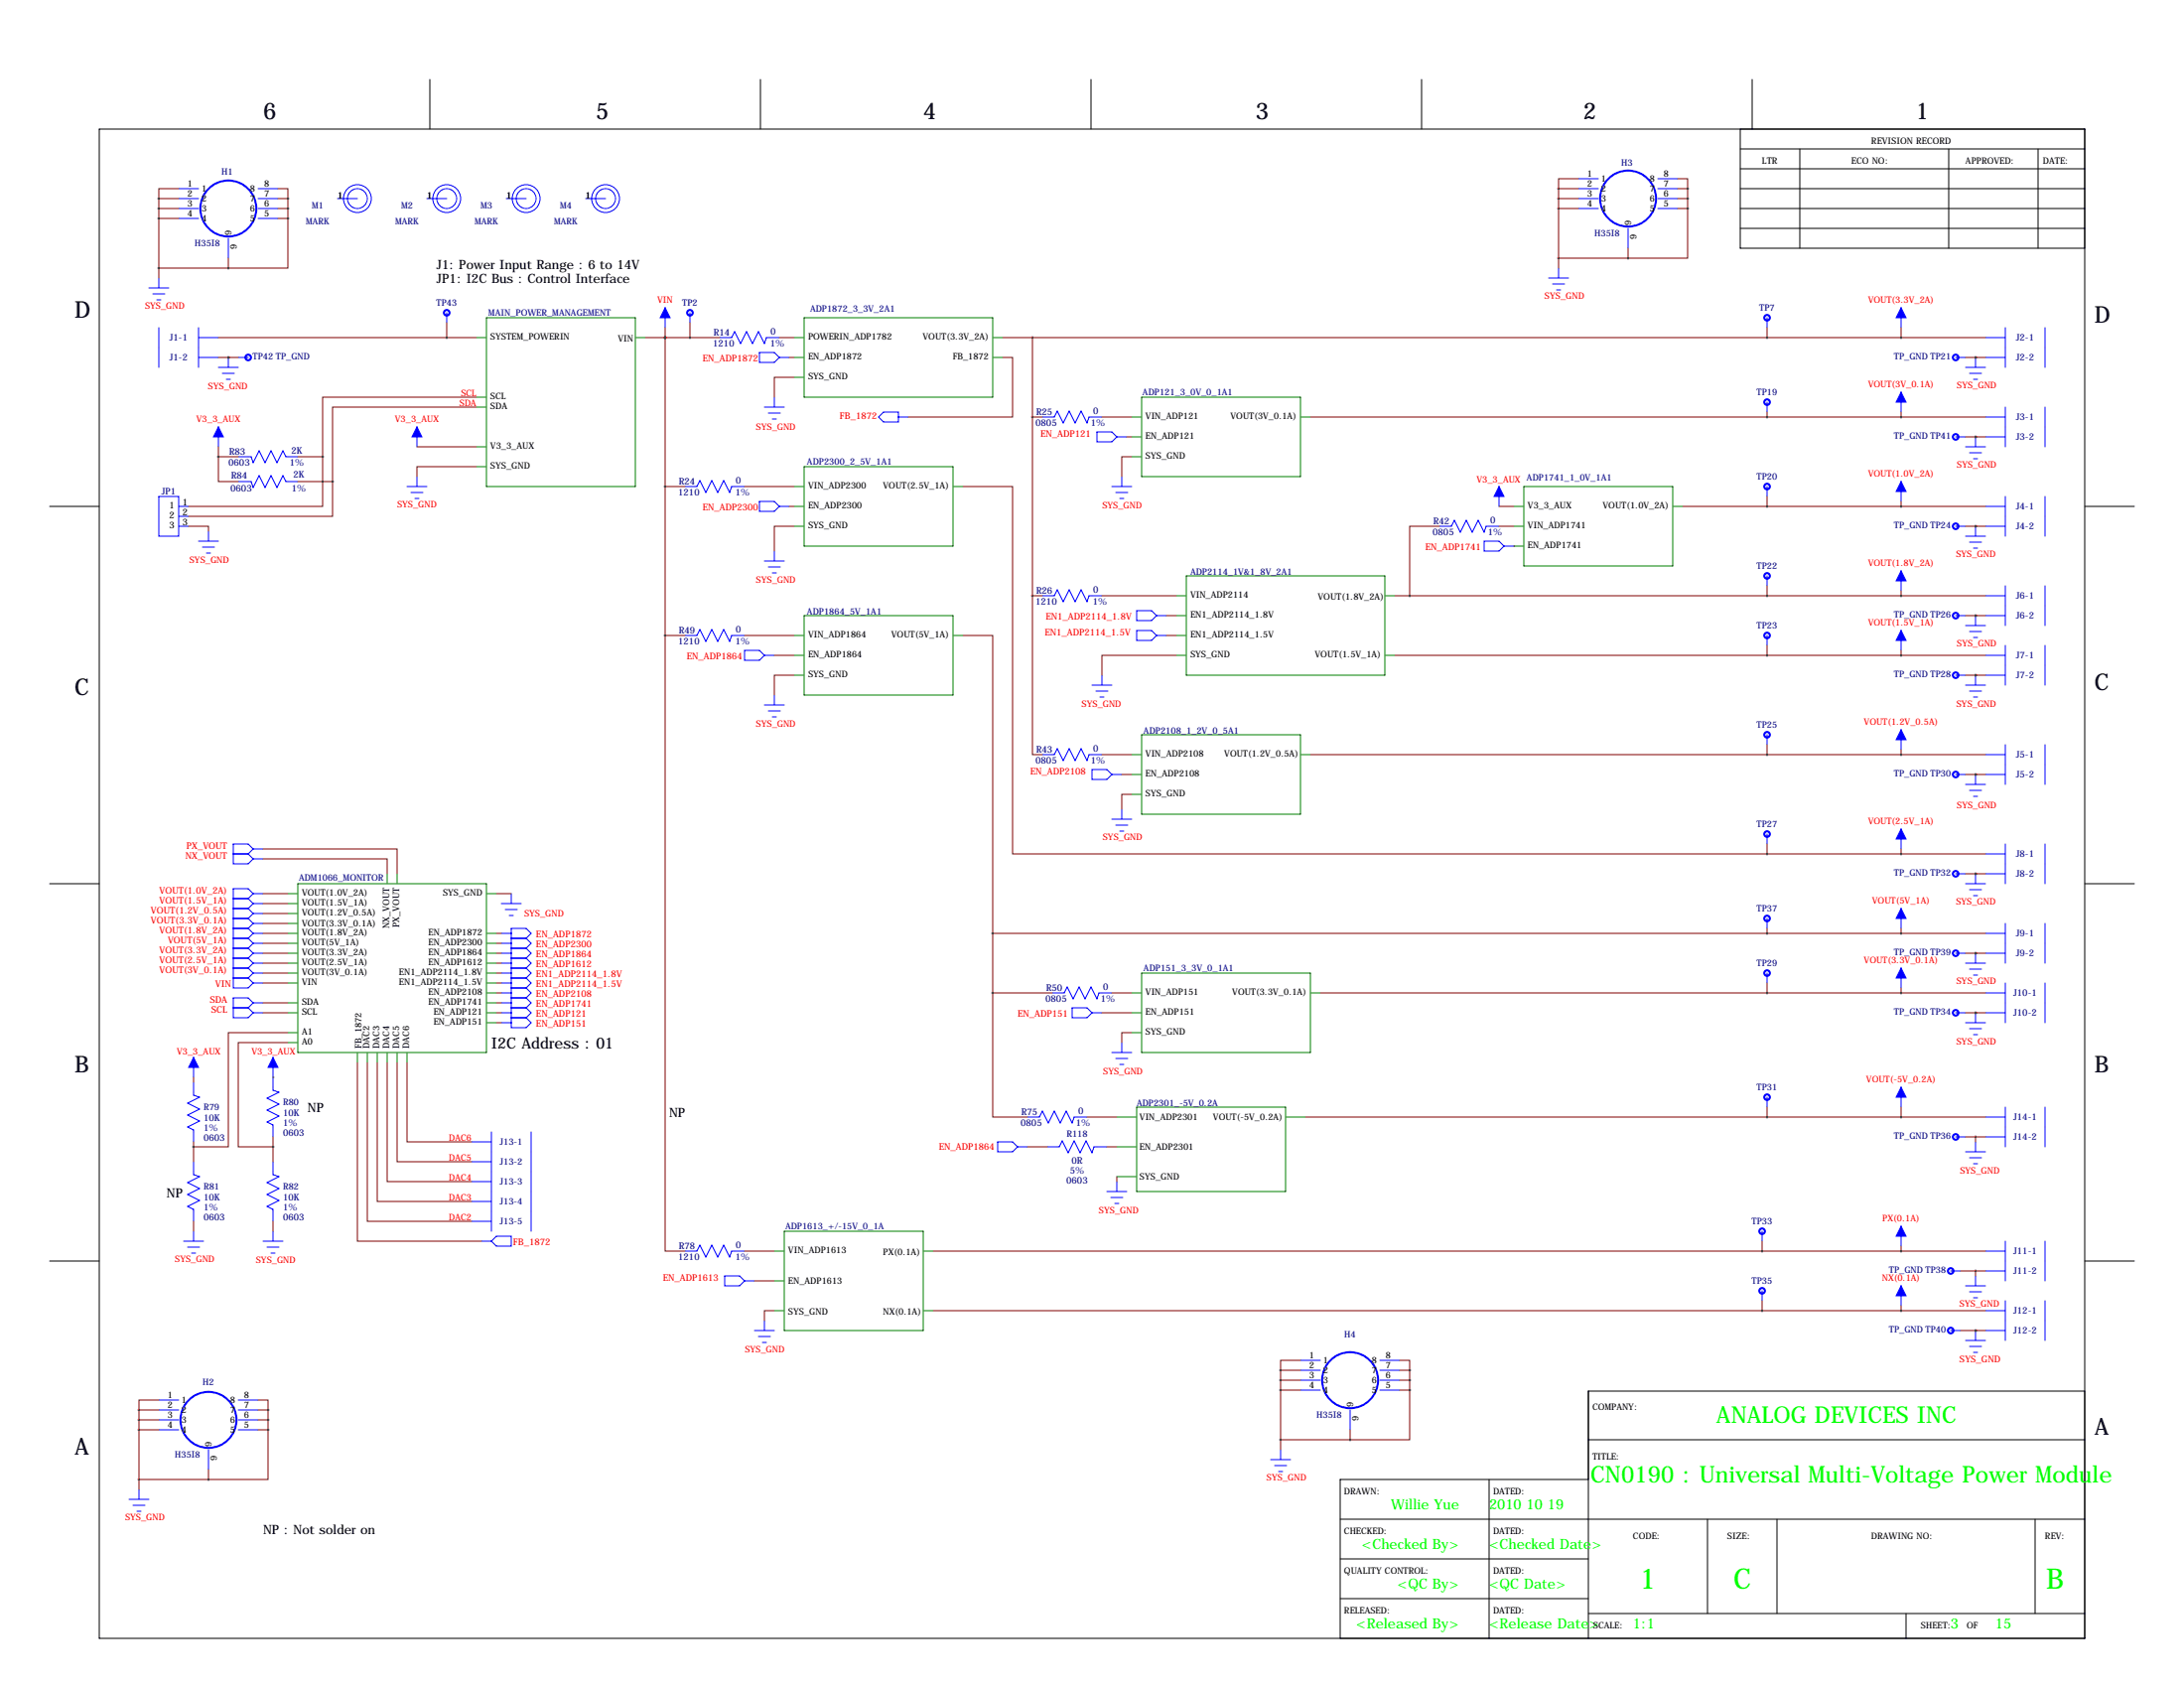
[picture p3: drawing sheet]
<svg xmlns="http://www.w3.org/2000/svg" width="559mm" height="432mm" viewBox="0 0 559 432" stroke-linecap="round" stroke-linejoin="round" font-family="sans-serif">
<g fill="none" stroke="#000" stroke-width=".25">
<path d="M25.4 33h508v386.1h-508zM110 20.3v12.7M194.6 20.3v12.7M279.1 20.3v12.7M363.7 20.3v12.7M445.3 38.1h88.1M445.3 33v30.5h88.1M448.3 20.3v12.7M460.5 38.1v25.4M498.6 38.1v25.4M521.5 38.1v25.4M445.3 48.3h88.1"/>
<path d="M445.3 43.2h88.1M445.3 53.3h88.1M445.3 58.4h88.1M12.7 129.5h12.7M533.4 129.5h12.7M12.7 226.1h12.7M533.4 226.1h12.7M12.7 322.6h12.7M533.4 322.6h12.7M533.4 355.9h-127v63.2M381 378.5v40.6M406.4 368.3h127"/>
<path d="M406.4 378.5h-63.5v40.6M342.9 388.6h190.5M342.9 398.8h63.5M436.9 388.6v24.1M454.7 388.6v24.1M520.7 388.6v24.1M342.9 408.9h63.5M406.4 412.7h127M487.7 412.7v6.4"/>
</g>
<g fill="none" stroke="#008000" stroke-width=".25">
<path d="M121.9 86.4h2.6M124.5 81.3h38.1v43.2h-38.1zM162.6 86.4h2.5M203.2 86.4h2.5M203.2 96.5h2.5M203.2 91.4h2.5M205.7 81.3h48.3v20.3h-48.3zM254 86.4h2.5M254 91.4h2.5M121.9 119.4h2.6M121.9 101.6h2.6M121.9 104.1h2.6"/>
<path d="M121.9 114.3h2.6M205.7 119.4h38.1v20.3h-38.1zM289.6 106.7h2.5M289.6 111.8h2.5M289.6 116.8h2.5M292.1 101.6h40.6v20.3h-40.6zM332.7 106.7h2.6M203.2 124.5h2.5M203.2 134.6h2.5M203.2 129.5h2.5M243.8 124.5h2.6M387.3 134.6h2.6"/>
<path d="M387.3 139.7h2.6M387.3 129.5h2.6M389.9 124.5h38.1v20.3h-38.1zM428 129.5h2.5M205.7 157.5h38.1v20.3h-38.1zM301 152.4h2.5M301 157.5h2.5M303.5 147.3h50.8v25.4h-50.8zM354.3 152.4h2.6M203.2 172.7h2.5M203.2 162.6h2.5M203.2 167.6h2.5"/>
<path d="M243.8 162.6h2.6M301 162.6h2.5M301 167.6h2.5M354.3 167.6h2.6M289.6 193h2.5M289.6 198.1h2.5M292.1 188h40.6v20.3h-40.6zM332.7 193h2.6M289.6 203.2h2.5M73.7 228.6h2.5M73.7 231.1h2.5M73.7 233.7h2.5"/>
<path d="M73.7 238.8h2.5M73.7 236.2h2.5M76.2 226.1h48.3v43.1h-48.3zM99.1 223.5v2.6M101.6 223.5v2.6M124.5 228.6h2.5M124.5 238.8h2.5M73.7 248.9h2.5M73.7 259.1h2.5M73.7 241.3h2.5M73.7 243.8h2.5M73.7 246.4h2.5"/>
<path d="M73.7 251.5h2.5M73.7 256.5h2.5M124.5 248.9h2.5M124.5 254h2.5M124.5 259.1h2.5M124.5 241.3h2.5M124.5 243.8h2.5M124.5 246.4h2.5M124.5 251.5h2.5M124.5 256.5h2.5M289.6 254h2.5M289.6 259.1h2.5"/>
<path d="M292.1 248.9h43.2v20.3h-43.2zM335.3 254h2.5M73.7 264.2h2.5M73.7 266.7h2.5M91.4 269.2v2.6M94 269.2v2.6M96.5 269.2v2.6M99.1 269.2v2.6M101.6 269.2v2.6M104.1 269.2v2.6M124.5 261.6h2.5M289.6 264.2h2.5"/>
<path d="M285.8 285.8h5M285.8 293.4h5M290.8 283.2h38.1v21.6h-38.1zM328.9 285.8h5.1M200.7 315h35.5v25.4h-35.5zM285.8 301h5M198.1 320h2.6M198.1 327.7h2.6M198.1 335.3h2.6M236.2 320h2.6M236.2 335.3h2.6"/>
</g>
<g fill="none" stroke="#00f" stroke-width=".25">
<path d="M45.7 48.3h5.1M45.7 50.8h5.1M45.7 53.3h5.1M45.7 55.9h5.1M66 48.3h5.1M66 50.8h5.1M66 53.3h5.1M66 55.9h5.1M86.4 50.8h5M109.2 50.8h5.1M129.5 50.8h5.1M149.9 50.8h5"/>
<path d="M403.9 48.3h5M403.9 50.8h5M403.9 53.3h5M403.9 45.7h5M416.6 58.4v5.1M424.2 48.3h5.1M424.2 50.8h5.1M424.2 53.3h5.1M424.2 45.7h5.1M38.1 73.7h5.1M39.1 75.2h3.1M40.1 76.7h1"/>
<path d="M40.6 71.1v2.6M58.4 61v5M170.2 78.7v5.1M396.2 71.1h5.1M397.3 72.6h3M398.3 74.2h1M398.8 68.6v2.5M486.4 78.7v5.1M40.6 83.8v10.2M50.8 83.8v10.2M50.8 86.4h5.1M50.8 91.4h5.1"/>
<path d="M55.9 94h5.1M56.9 95.5h3M57.9 97h1M58.4 91.4v2.6M61 91.4h2.5M114.3 80v2.6M176.5 80v2.6M184.1 86.4h3.1l.8-1.6 1.5 3.1 1.5-3.1 1.5 3.1 1.6-3.1 1.5 3.1 .5-1.5h3.3M194.3 90.2h3.8l1.3 1.2-1.3 1.3h-3.8zM199.4 91.4h2.5M452.1 81.3v2.5M500.4 91.4h2.5"/>
<path d="M502.9 94h5.1M503.9 95.5h3.1M505 97h1M505.5 91.4v2.6M508 86.4h5.1M508 91.4h5.1M513.1 83.8v10.2M523.2 83.8v10.2M55.9 109.2v5.1M61 116.8h3.3l.5 1.6 1.5-3.1 1.5 3.1 1.5-3.1 1.6 3.1 1.5-3.1 .8 1.5h3M106.7 109.2v5.1M195.6 104.1h5.1"/>
<path d="M196.6 105.7h3M197.6 107.2h1M198.1 101.6v2.5M226.1 105.4h3.8v2.5h-3.8l-1.3-1.2zM229.9 106.7h2.5M266.7 106.7h3l.8-1.5 1.5 3 1.6-3 1.5 3 1.5-3 1.5 3 .5-1.5h3.3M280.7 110.5h3.8l1.3 1.3-1.3 1.2h-3.8zM285.8 111.8h2.5M452.1 102.9v2.5M486.4 100.3v5.1M500.4 111.8h2.5M502.9 114.3h5.1"/>
<path d="M503.9 115.8h3.1M505 117.3h1M505.5 111.8v2.5M508 106.7h5.1M508 111.8h5.1M513.1 104.1v10.2M523.2 104.1v10.2M40.6 127h5.1v10.2h-5.1zM45.7 129.5h2.6M45.7 132.1h2.6M45.7 134.6h2.6M50.8 138.4h5.1"/>
<path d="M51.8 140h3.1M53.3 135.9v2.5M61 123.2h3.3l.5 1.5 1.5-3 1.5 3 1.5-3 1.6 3 1.5-3 .8 1.5h3M104.1 124.5h5.1M105.2 126h3M106.2 127.5h1M106.7 121.9v2.6M175.3 124.5h3l.8-1.6 1.5 3.1 1.5-3.1 1.5 3.1 1.6-3.1 1.5 3.1 .5-1.5h3.3M194.3 128.3h3.8l1.3 1.2-1.3 1.3h-3.8zM199.4 129.5h2.5M284.5 124.5h5.1M285.5 126h3"/>
<path d="M286.5 127.5h1M287 121.9v2.6M368.3 134.6h3l.8-1.5 1.5 3 1.6-3 1.5 3 1.5-3 1.5 3 .5-1.5h3.3M379.7 138.4h3.8l1.3 1.3-1.3 1.3h-3.8zM383.5 124.5v5M384.8 139.7h2.5M452.1 124.5v2.5M486.4 123.2v5.1M500.4 134.6h2.5M502.9 137.2h5.1M503.9 138.7h3.1M505.5 134.6v2.6"/>
<path d="M508 129.5h5.1M508 134.6h5.1M513.1 127v10.2M523.2 127v10.2M52.8 141.5h1M195.6 143.5h5.1M196.6 145h3M197.6 146.6h1M198.1 141v2.5M266.7 152.4h3l.8-1.5 1.5 3 1.6-3 1.5 3 1.5-3 1.5 3 .5-1.5h3.3M290.8 156.2h3.8l1.3 1.3-1.3 1.3h-3.8zM295.9 157.5h2.5"/>
<path d="M452.1 147.3v2.6M486.4 146v5.1M500.4 157.5h2.5M505 140.2h1M505.5 157.5v2.5M508 157.5h5.1M508 152.4h5.1M513.1 149.9v10.1M523.2 149.9v10.1M175.3 162.6h3l.8-1.6 1.5 3.1 1.5-3.1 1.5 3.1 1.6-3.1 1.5 3.1 .5-1.5h3.3M190.5 166.4h3.8l1.3 1.2-1.3 1.3h-3.8zM195.6 167.6h2.5"/>
<path d="M198.1 177.8v2.5M279.4 175.3h5.1M280.4 176.8h3.1M281.4 178.3h1M281.9 172.7v2.6M290.8 161.3h3.8l1.3 1.3-1.3 1.2h-3.8zM295.9 162.6h2.5M452.1 162.6v2.5M486.4 161.3v5.1M500.4 172.7h2.5M502.9 175.3h5.1M502.9 160h5.1"/>
<path d="M503.9 176.8h3.1M503.9 161.5h3.1M505 178.3h1M505 163.1h1M505.5 172.7v2.6M508 172.7h5.1M508 167.6h5.1M513.1 165.1v10.2M523.2 165.1v10.2M195.6 180.3h5.1M196.6 181.9h3M197.6 183.4h1"/>
<path d="M266.7 193h3l.8-1.5 1.5 3.1 1.6-3.1 1.5 3.1 1.5-3.1 1.5 3.1 .5-1.6h3.3M279.4 196.8h3.8l1.3 1.3-1.3 1.3h-3.8zM284.5 198.1h2.5M452.1 188v2.5M486.4 186.7v5.1M500.4 198.1h2.5M505.5 198.1v2.6M508 198.1h5.1M508 193h5.1M513.1 190.5v10.2M523.2 190.5v10.2M59.7 218.4h3.8"/>
<path d="M63.5 218.4l1.3 1.3M64.8 217.2h2.5M64.8 217.2l-1.3 1.2M64.8 217.2l-1.3-1.3h-3.8v5.1h3.8l1.3-1.3M64.8 219.7h2.5M284.5 209.5h5.1M285.5 211.1h3M286.5 212.6h1M287 207v2.5M452.1 213.4v2.5M486.4 212.1v5.1M502.9 200.7h5.1"/>
<path d="M503.9 202.2h3.1M505 203.7h1M508 218.4h5.1M513.1 215.9v10.2M523.2 215.9v10.2M59.7 237.5h3.8M59.7 229.9h3.8M59.7 232.4h3.8M59.7 234.9h3.8M63.5 229.9l1.3 1.2M63.5 232.4l1.3 1.3M63.5 234.9l1.3 1.3"/>
<path d="M63.5 237.5l1.3 1.3M64.8 238.8h2.5M64.8 231.1h2.5M64.8 228.6l-1.3-1.3h-3.8v25.4h3.8l1.3-1.2M64.8 228.6h2.5M64.8 228.6l-1.3 1.3M64.8 231.1l-1.3 1.3M64.8 233.7h2.5M64.8 233.7l-1.3 1.2M64.8 236.2h2.5M64.8 236.2l-1.3 1.3M64.8 238.8l-1.3 1.2"/>
<path d="M128.3 238.8h2.5M128.3 231.1h5M129.3 232.7h3M130.3 234.2h1M130.8 228.6v2.5M452.1 234.9v2.6M486.4 232.4v5.1M500.4 223.5h2.5M502.9 226.1h5.1M503.9 227.6h3.1M505 229.1h1M505.5 223.5v2.6"/>
<path d="M508 223.5h5.1M508 238.8h5.1M513.1 236.2v10.2M523.2 236.2v10.2M59.7 240h3.8M59.7 242.6h3.8M59.7 245.1h3.8M59.7 247.6h3.8M59.7 250.2h3.8M59.7 257.8h3.8M63.5 240l1.3 1.3M63.5 242.6l1.3 1.2"/>
<path d="M63.5 245.1l1.3 1.3M63.5 247.6l1.3 1.3M63.5 250.2l1.3 1.3M63.5 257.8l1.3 1.3M64.8 259.1h2.5M64.8 243.8h2.5M64.8 246.4h2.5M64.8 241.3h2.5M64.8 248.9h2.5M64.8 251.5h2.5M64.8 256.5l-1.3-1.2h-3.8v5h3.8l1.3-1.2M64.8 256.5h2.5"/>
<path d="M64.8 241.3l-1.3 1.3M64.8 243.8l-1.3 1.3M64.8 246.4l-1.3 1.2M64.8 248.9l-1.3 1.3M64.8 256.5l-1.3 1.3M128.3 259.1h2.5M128.3 243.8h2.5M128.3 254h2.5M128.3 246.4h2.5M128.3 241.3h2.5M128.3 248.9h2.5M128.3 251.5h2.5"/>
<path d="M128.3 256.5h2.5M130.8 240h3.8M130.8 242.6h3.8M130.8 245.1h3.8M130.8 247.6h3.8M130.8 250.2h3.8M130.8 252.7h3.8M130.8 255.3h3.8M130.8 257.8h3.8M134.6 240l1.3-1.2-1.3-1.3h-3.8v25.4h3.8l1.3-1.3-1.3-1.3M134.6 240l1.3 1.3-1.3 1.3M134.6 242.6l1.3 1.2-1.3 1.3"/>
<path d="M134.6 245.1l1.3 1.3-1.3 1.2M134.6 247.6l1.3 1.3-1.3 1.3M134.6 250.2l1.3 1.3-1.3 1.2M134.6 252.7l1.3 1.3-1.3 1.3M134.6 255.3l1.3 1.2-1.3 1.3M134.6 257.8l1.3 1.3-1.3 1.2M269.2 254h3.1l.7-1.5 1.6 3 1.5-3 1.5 3 1.5-3 1.6 3 .5-1.5h3.3M274.3 257.8h3.8l1.3 1.3-1.3 1.2h-3.8zM279.4 259.1h2.5M452.1 248.9v2.6M486.4 247.6v5.1M500.4 259.1h2.5"/>
<path d="M500.4 243.8h2.5M502.9 246.4h5.1M503.9 247.9h3.1M505 249.4h1M505.5 243.8v2.6M505.5 259.1v2.5M508 259.1h5.1M508 243.8h5.1M508 254h5.1M513.1 251.5v10.1M523.2 251.5v10.1M49.5 270.5v5.1"/>
<path d="M49.5 276.9v3.3l1.6 .5-3.1 1.5 3.1 1.5-3.1 1.5 3.1 1.6-3.1 1.5 1.5 .8v3M69.8 270.5v8.4l1.6 .5-3.1 1.5 3.1 1.5-3.1 1.6 3.1 1.5-3.1 1.5 1.5 .8v3M128.3 261.6h2.5M130.8 260.3h3.8M284.5 269.2h5.1M285.5 270.8h3M286.5 272.3h1M287 266.7v2.5M486.4 278.1v5.1M502.9 261.6h5.1M503.9 263.1h3.1M505 264.7h1"/>
<path d="M49.5 297.2v3.3l1.6 .5-3.1 1.5 3.1 1.5-3.1 1.6 3.1 1.5-3.1 1.5 1.5 .8v3M69.8 297.2v3.3l1.6 .5-3.1 1.5 3.1 1.5-3.1 1.6 3.1 1.5-3.1 1.5 1.5 .8v3M120.6 292.1h5.1M120.6 297.2h5.1M125.7 289.6v25.4M135.9 289.6v25.4M255.3 292.1h3.8l1.2 1.3-1.2 1.2h-3.8zM260.3 293.4h2.6M262.9 285.8h3l.8-1.6 1.5 3.1 1.5-3.1 1.6 3.1 1.5-3.1 1.5 3.1 .5-1.5h3.3M268 293.4h3l.8-1.6 1.5 3.1 1.5-3.1 1.6 3.1 1.5-3.1 1.5 3.1 .5-1.5h3.3M452.1 280.7v2.5M500.4 290.8h2.5"/>
<path d="M502.9 294.6h5.1M503.9 296.2h3.1M505 297.7h1M505.5 292.1v2.5M508 290.8h5.1M508 285.8h5.1M513.1 283.2v10.2M523.2 283.2v10.2M47 317.5h5.1M48 319h3.1M49.5 315v2.5M67.3 317.5h5.1"/>
<path d="M68.3 319h3.1M69.8 315v2.5M120.6 302.3h5.1M120.6 307.3h5.1M120.6 312.4h5.1M123.2 317.5h2.5M125.7 317.5l1.3-1.3h3.8v2.6h-3.8zM283.2 304.8h5.1M284.2 306.3h3.1M285.2 307.8h1.1M285.8 302.3v2.5M450.8 315v2.5"/>
<path d="M486.4 313.7v5.1M513.1 317.5v10.2M523.2 317.5v10.2M49 320.5h1M69.3 320.5h1.1M175.3 320h3l.8-1.5 1.5 3.1 1.5-3.1 1.5 3.1 1.6-3.1 1.5 3.1 .5-1.6h3.3M185.4 326.4h3.8l1.3 1.3-1.3 1.2h-3.8zM190.5 327.7h2.5M195.6 337.8v2.6M450.8 330.2v2.5M486.4 328.9v5.1M499.1 325.1h2.5"/>
<path d="M502.9 328.9h5.1M503.9 330.5h3.1M505 332h1M505.5 326.4v2.5M508 325.1h5.1M508 320h5.1M508 335.3h5.1M513.1 332.7v10.2M523.2 332.7v10.2M40.6 358.1h5.1M61 358.1h5M193 340.4h5.1"/>
<path d="M194.1 341.9h3M195.1 343.4h1M332.7 348h5.1M332.7 350.5h5.1M332.7 353.1h5.1M332.7 355.6h5.1M353.1 348h5M353.1 350.5h5M353.1 353.1h5M353.1 355.6h5M499.1 340.4h2.5M502.9 342.9h5.1"/>
<path d="M503.9 344.4h3.1M505 345.9h1M505.5 340.4v2.5M508 340.4h5.1M40.6 360.7h5.1M40.6 363.2h5.1M40.6 365.8h5.1M53.3 370.8v5.1M61 360.7h5M61 363.2h5M61 365.8h5M325.1 373.4h5.1"/>
<path d="M326.1 374.9h3.1M327.2 376.4h1M327.7 370.8v2.6M345.4 360.7v5.1M33 383.5h5.1M34 385.1h3.1M35.1 386.6h1M35.6 381v2.5"/>
<circle cx="91.4" cy="50.8" r="3.6"/>
<circle cx="91.4" cy="50.8" r="2.54"/>
<circle cx="114.3" cy="50.8" r="3.6"/>
<circle cx="114.3" cy="50.8" r="2.54"/>
<circle cx="134.6" cy="50.8" r="3.6"/>
<circle cx="134.6" cy="50.8" r="2.54"/>
<circle cx="154.9" cy="50.8" r="3.6"/>
<circle cx="154.9" cy="50.8" r="2.54"/>
</g>
<g fill="none" stroke="#00f" stroke-width=".51">
<circle cx="58.4" cy="53.3" r="7.2"/>
<circle cx="416.6" cy="50.8" r="7.2"/>
<circle cx="63.5" cy="91.4" r=".71"/>
<circle cx="114.3" cy="80" r=".71"/>
<circle cx="176.5" cy="80" r=".71"/>
<circle cx="452.1" cy="81.3" r=".71"/>
<circle cx="500.4" cy="91.4" r=".71"/>
<circle cx="452.1" cy="102.9" r=".71"/>
<circle cx="500.4" cy="111.8" r=".71"/>
<circle cx="452.1" cy="124.5" r=".71"/>
<circle cx="500.4" cy="134.6" r=".71"/>
<circle cx="452.1" cy="147.3" r=".71"/>
<circle cx="500.4" cy="157.5" r=".71"/>
<circle cx="452.1" cy="162.6" r=".71"/>
<circle cx="500.4" cy="172.7" r=".71"/>
<circle cx="452.1" cy="188" r=".71"/>
<circle cx="500.4" cy="198.1" r=".71"/>
<circle cx="452.1" cy="213.4" r=".71"/>
<circle cx="452.1" cy="234.9" r=".71"/>
<circle cx="500.4" cy="223.5" r=".71"/>
<circle cx="452.1" cy="248.9" r=".71"/>
<circle cx="500.4" cy="259.1" r=".71"/>
<circle cx="500.4" cy="243.8" r=".71"/>
<circle cx="452.1" cy="280.7" r=".71"/>
<circle cx="500.4" cy="290.8" r=".71"/>
<circle cx="450.8" cy="315" r=".71"/>
<circle cx="450.8" cy="330.2" r=".71"/>
<circle cx="499.1" cy="325.1" r=".71"/>
<circle cx="345.4" cy="353.1" r="7.2"/>
<circle cx="499.1" cy="340.4" r=".71"/>
<circle cx="53.3" cy="363.2" r="7.2"/>
</g>
<g fill="#00f" stroke="#00f" stroke-width=".25">
<path d="M106.7 109.2l1.2 2.6h-2.5z"/>
<path d="M383.5 124.5l1.3 2.5h-2.5z"/>
<path d="M49.5 270.5l1.3 2.5h-2.5z"/>
<path d="M69.8 270.5l1.3 2.5h-2.5z"/>
<path d="M55.9 109.2l1.2 2.6h-2.5z"/>
<path d="M486.4 78.7l1.3 2.6h-2.6z"/>
<path d="M486.4 100.3l1.3 2.6h-2.6z"/>
<path d="M486.4 123.2l1.3 2.5h-2.6z"/>
<path d="M486.4 146l1.3 2.6h-2.6z"/>
<path d="M486.4 161.3l1.3 2.5h-2.6z"/>
<path d="M486.4 186.7l1.3 2.5h-2.6z"/>
<path d="M486.4 212.1l1.3 2.5h-2.6z"/>
<path d="M486.4 232.4l1.3 2.5h-2.6z"/>
<path d="M486.4 247.6l1.3 2.6h-2.6z"/>
<path d="M486.4 313.7l1.3 2.5h-2.6z"/>
<path d="M486.4 328.9l1.3 2.6h-2.6z"/>
<path d="M486.4 278.1l1.3 2.6h-2.6z"/>
<path d="M170.2 78.7l1.2 2.6h-2.5z"/>
</g>
<g fill="none" stroke="#800000" stroke-width=".25">
<path d="M40.6 50.8v20.3M40.6 53.3h5.1M40.6 55.9h5.1M40.6 50.8h5.1M45.7 48.3h-5.1v2.5M71.1 48.3h2.6v2.5M71.1 53.3h2.6M71.1 55.9h2.6M71.1 50.8h2.6M73.7 55.9v12.7h-15.3M73.7 50.8v5.1M398.8 53.3h5.1"/>
<path d="M398.8 48.3v20.3M398.8 50.8h5.1M398.8 48.3h5.1M403.9 45.7h-5.1v2.6M429.3 45.7h2.5v2.6M429.3 53.3h2.5M429.3 50.8h2.5M429.3 48.3h2.5M431.8 53.3v12.7h-15.2M431.8 48.3v5M40.6 68.6h17.8M58.4 66v2.6"/>
<path d="M398.8 66h17.8M416.6 63.5v2.5M55.9 86.4h66M55.9 91.4h5.1M58.4 91.4h.1M114.3 82.6v3.8M165.1 86.4h19M170.2 86.4h.1M170.2 83.8v78.8M176.5 82.6v3.8M199.4 86.4h3.8M201.9 91.4h1.3"/>
<path d="M203.2 96.5h-5.1v5.1M256.5 91.4h2.6v15.3h-26.7M256.5 86.4h251.5M264.2 86.4v66M452.1 83.8v2.6M486.4 83.8v2.6M502.9 91.4h5.1M505.5 91.4h.1M55.9 116.8v6.4h5.1M55.9 116.8h5.1M55.9 114.3v2.5M76.2 116.8h6.3"/>
<path d="M82.5 116.8v12.7h-34.2M106.7 114.3h15.2M121.9 119.4h-15.2v2.5M121.9 104.1h-36.8v19.1M121.9 101.6h-39.4v15.2M264.2 106.7h2.5M281.9 106.7h7.7M288.3 111.8h1.3M289.6 116.8h-2.6v5.1M335.3 106.7h172.7M452.1 105.4v1.3M486.4 105.4v1.3"/>
<path d="M502.9 111.8h5.1M505.5 111.8h.1M48.3 134.6h5v1.3M76.2 123.2h8.9M85.1 123.2v8.9h-36.8M170.2 124.5h5.1M190.5 124.5h12.7M201.9 129.5h1.3M203.2 134.6h-5.1v6.4M246.4 124.5h12.7v93.9h193M368.3 134.6h-7.6v17.8M383.5 129.5h3.8"/>
<path d="M383.5 134.6h3.8M387.3 139.7h.1M430.5 129.5h77.5M452.1 127v2.5M486.4 128.3v1.2M502.9 134.6h5.1M505.5 134.6h.1M264.2 152.4v40.6h2.5M264.2 152.4h2.5M281.9 152.4h19.1M298.4 157.5h2.6M356.9 152.4h151.1"/>
<path d="M452.1 149.9v2.5M486.4 151.1v1.3M502.9 157.5h5.1M505.5 157.5h.1M170.2 162.6v157.4h5.1M170.2 162.6h5.1M190.5 162.6h12.7M198.1 167.6h5.1M203.2 172.7h-5.1v5.1M246.4 162.6h7.6v76.2M298.4 162.6h2.6M301 167.6h-19.1v5.1"/>
<path d="M356.9 167.6h151.1M452.1 165.1v2.5M486.4 166.4v1.2M502.9 172.7h5.1M505.5 172.7h.1M281.9 193h7.7M287 198.1h2.6M335.3 193h172.7M452.1 190.5v2.5M486.4 191.8v1.2M502.9 198.1h5.1M505.5 198.1h.1"/>
<path d="M67.3 219.7h31.8v3.8M67.3 217.2h34.3v6.3M289.6 203.2h-2.6v3.8M452.1 218.4h55.9M452.1 215.9v2.5M486.4 217.2v1.2M67.3 238.8h6.4M67.3 228.6h6.4M67.3 236.2h6.4M67.3 233.7h6.4M67.3 231.1h6.4M127 238.8h1.3"/>
<path d="M127 228.6h3.8M254 238.8h254M254 238.8v15.2M452.1 237.5v1.3M486.4 237.5v1.3M502.9 223.5h5.1M505.5 223.5h.1M67.3 243.8h6.4M67.3 259.1h6.4M67.3 241.3h6.4M67.3 246.4h6.4M67.3 248.9h6.4"/>
<path d="M67.3 251.5h6.4M67.3 256.5h6.4M127 243.8h1.3M127 254h1.3M127 259.1h1.3M127 241.3h1.3M127 246.4h1.3M127 248.9h1.3M127 251.5h1.3M127 256.5h1.3M254 254v31.8h8.9M254 254h15.2"/>
<path d="M281.9 259.1h7.7M284.5 254h5.1M337.8 254h170.2M452.1 251.5v2.5M486.4 252.7v1.3M502.9 243.8h5.1M502.9 259.1h5.1M505.5 259.1h.1M505.5 243.8h.1M49.5 275.6v1.3M69.8 275.6h.1M73.7 264.2h-15.3v29.2h-8.9"/>
<path d="M73.7 266.7h-12.7v26.7h8.8M91.4 271.8v45.7h31.8M94 271.8v40.6h26.6M96.5 271.8v35.5h24.1M99.1 271.8v30.5h21.5M101.6 271.8v25.4h19M104.1 271.8v20.3h16.5M127 261.6h1.3M289.6 264.2h-2.6v2.5M49.5 292.1v5.1M69.8 290.8v6.4M262.9 293.4h5.1"/>
<path d="M278.1 285.8h7.7M283.2 293.4h2.6M334 285.8h174M452.1 283.2v2.6M486.4 283.2v2.6M502.9 290.8h5.1M505.5 290.8v1.3M49.5 312.4v2.6M69.8 312.4v2.6M285.8 301v1.3M450.8 317.5v2.5M486.4 318.8v1.2"/>
<path d="M190.5 320h7.6M193 327.7h5.1M198.1 335.3h-2.5v2.5M238.8 320h269.2M238.8 335.3h269.2M450.8 332.7v2.6M486.4 334v1.3M501.6 325.1h6.4M505.5 325.1v1.3M40.6 358.1h-5v2.6M66 358.1h2.6v2.6M327.7 350.5v20.3"/>
<path d="M327.7 355.6h5M327.7 353.1h5M327.7 350.5h5M332.7 348h-5v2.5M358.1 348h2.6v2.5M358.1 355.6h2.6M358.1 353.1h2.6M358.1 350.5h2.6M360.7 355.6v12.7h-15.3M360.7 350.5v5.1M501.6 340.4h6.4M505.5 340.4h.1"/>
<path d="M35.6 378.5h17.7M35.6 360.7v20.3M35.6 365.8h5M35.6 363.2h5M35.6 360.7h5M53.3 375.9v2.6M66 365.8h2.6M66 363.2h2.6M66 360.7h2.6M68.6 365.8v12.7h-15.3M68.6 360.7v5.1M327.7 368.3h17.7"/>
<path d="M345.4 365.8v2.5"/>
</g>
<path d="M264.1 86.4a.05 .05 0 0 0 .1 0 .05 .05 0 0 0-.1 0zM264.1 106.7a.05 .05 0 0 0 .1 0 .05 .05 0 0 0-.1 0zM264.1 152.4a.05 .05 0 0 0 .1 0 .05 .05 0 0 0-.1 0zM49.5 293.4a.05 .05 0 0 0 .1 0 .05 .05 0 0 0-.1 0zM69.8 293.4a.05 .05 0 0 0 .1 0 .05 .05 0 0 0-.1 0zM40.6 53.3a.05 .05 0 0 0 .1 0 .05 .05 0 0 0-.1 0zM40.6 55.9a.05 .05 0 0 0 .1 0 .05 .05 0 0 0-.1 0zM40.6 68.6a.05 .05 0 0 0 .1 0 .05 .05 0 0 0-.1 0zM416.5 66a.05 .05 0 0 0 .1 0 .05 .05 0 0 0-.1 0zM35.5 378.5a.05 .05 0 0 0 .1 0 .05 .05 0 0 0-.1 0zM53.3 378.5a.05 .05 0 0 0 .1 0 .05 .05 0 0 0-.1 0zM35.5 365.8a.05 .05 0 0 0 .1 0 .05 .05 0 0 0-.1 0zM35.5 363.2a.05 .05 0 0 0 .1 0 .05 .05 0 0 0-.1 0zM327.6 368.3a.05 .05 0 0 0 .1 0 .05 .05 0 0 0-.1 0zM345.4 368.3a.05 .05 0 0 0 .1 0 .05 .05 0 0 0-.1 0zM327.6 355.6a.05 .05 0 0 0 .1 0 .05 .05 0 0 0-.1 0zM327.6 353.1a.05 .05 0 0 0 .1 0 .05 .05 0 0 0-.1 0zM73.6 50.8a.05 .05 0 0 0 .1 0 .05 .05 0 0 0-.1 0zM73.6 53.3a.05 .05 0 0 0 .1 0 .05 .05 0 0 0-.1 0zM73.6 55.9a.05 .05 0 0 0 .1 0 .05 .05 0 0 0-.1 0zM40.6 50.8a.05 .05 0 0 0 .1 0 .05 .05 0 0 0-.1 0zM327.6 350.5a.05 .05 0 0 0 .1 0 .05 .05 0 0 0-.1 0zM35.5 360.7a.05 .05 0 0 0 .1 0 .05 .05 0 0 0-.1 0zM176.5 86.4a.05 .05 0 0 0 .1 0 .05 .05 0 0 0-.1 0zM505.4 290.8a.05 .05 0 0 0 .1 0 .05 .05 0 0 0-.1 0zM505.4 259.1a.05 .05 0 0 0 .1 0 .05 .05 0 0 0-.1 0zM505.4 223.5a.05 .05 0 0 0 .1 0 .05 .05 0 0 0-.1 0zM505.4 198.1a.05 .05 0 0 0 .1 0 .05 .05 0 0 0-.1 0zM505.4 172.7a.05 .05 0 0 0 .1 0 .05 .05 0 0 0-.1 0zM505.4 157.5a.05 .05 0 0 0 .1 0 .05 .05 0 0 0-.1 0zM505.4 134.6a.05 .05 0 0 0 .1 0 .05 .05 0 0 0-.1 0zM505.4 91.4a.05 .05 0 0 0 .1 0 .05 .05 0 0 0-.1 0zM505.4 111.8a.05 .05 0 0 0 .1 0 .05 .05 0 0 0-.1 0zM505.4 243.8a.05 .05 0 0 0 .1 0 .05 .05 0 0 0-.1 0zM450.8 320a.05 .05 0 0 0 .1 0 .05 .05 0 0 0-.1 0zM450.8 335.3a.05 .05 0 0 0 .1 0 .05 .05 0 0 0-.1 0zM505.4 325.1a.05 .05 0 0 0 .1 0 .05 .05 0 0 0-.1 0zM505.4 340.4a.05 .05 0 0 0 .1 0 .05 .05 0 0 0-.1 0zM82.5 116.8a.05 .05 0 0 0 .1 0 .05 .05 0 0 0-.1 0z" fill="#800000" stroke="#800000" stroke-width=".63"/>
<g font-size="7.3" fill="#0f0">
<text x="419.6" y="406.4">1</text>
<text x="443.5" y="406.4">C</text>
<text x="523.5" y="406.4">B</text>
</g>
<g font-size="5.9">
<text x="67.3" y="30.5">6</text>
<text x="152.4" y="30.5">5</text>
<text x="236.2" y="30.5">4</text>
<text x="321.3" y="30.5">3</text>
<text x="405.1" y="30.5">2</text>
<text x="490.2" y="30.5">1</text>
<text x="19" y="81.3">D</text>
<text x="535.9" y="82.6">D</text>
<text x="19" y="177.8">C</text>
<text x="535.9" y="176.5">C</text>
<text x="19" y="274.3">B</text>
<text x="535.9" y="274.3">B</text>
<text x="535.9" y="367">A</text>
<text x="19" y="372.1">A</text>
</g>
<g font-size="5.9" fill="#0f0">
<text x="439.2" y="364">ANALOG DEVICES INC</text>
<text x="407" y="379.3">CN0190 : Universal Multi-Voltage Power Module</text>
</g>
<text font-size="4" x="125.7" y="268.2">I2C Address : 01</text>
<g font-size="3.6" fill="#0f0">
<text x="355.9" y="386.1">Willie Yue</text>
<text x="381" y="386.1">2010 10 19</text>
<text x="348.4" y="396.2">&lt;Checked By&gt;</text>
<text x="381" y="396.2">&lt;Checked Date&gt;</text>
<text x="357.6" y="406.4">&lt;QC By&gt;</text>
<text x="381" y="406.4">&lt;QC Date&gt;</text>
<text x="347" y="416.6">&lt;Released By&gt;</text>
<text x="381" y="416.6">&lt;Release Date&gt;</text>
<text x="417.8" y="416.6">1:1</text>
<text x="499.1" y="416.6">3</text>
<text x="510.5" y="416.6">15</text>
</g>
<g font-size="3.3">
<text x="111.8" y="68.8">J1: Power Input Range : 6 to 14V</text>
<text x="111.8" y="72.4">JP1: I2C Bus : Control Interface</text>
<text x="78.7" y="284.5">NP</text>
<text x="171.2" y="285.8">NP</text>
<text x="42.7" y="306.3">NP</text>
<text x="67.3" y="392.4">NP : Not solder on</text>
</g>
<g font-size="2.4" fill="#000080">
<text x="43.4" y="87.1">J1-1</text>
<text x="182.4" y="88.5">1210</text>
<text x="182.6" y="85.9">R14</text>
<text x="197" y="88.5">1%</text>
<text x="197.2" y="85.5">0</text>
<text x="515.9" y="87.1">J2-1</text>
<text x="43.4" y="92.2">J1-2</text>
<text x="515.9" y="92.2">J2-2</text>
<text x="265.1" y="106.2">R25</text>
<text x="279.7" y="105.8">0</text>
<text x="515.9" y="107.4">J3-1</text>
<text x="265" y="108.8">0805</text>
<text x="279.1" y="108.8">1%</text>
<text x="515.9" y="112.5">J3-2</text>
<text x="58.5" y="119">0603</text>
<text x="58.6" y="116.3">R83</text>
<text x="74.1" y="119">1%</text>
<text x="74.5" y="116">2K</text>
<text x="59" y="125.6">0603</text>
<text x="59.1" y="122.4">R84</text>
<text x="74.6" y="125.6">1%</text>
<text x="75" y="122.1">2K</text>
<text x="173.7" y="124">R24</text>
<text x="188.3" y="123.6">0</text>
<text x="41.3" y="126.5">JP1</text>
<text x="173.6" y="126.6">1210</text>
<text x="188.2" y="126.6">1%</text>
<text x="515.9" y="130.3">J4-1</text>
<text x="366.6" y="136.8">0805</text>
<text x="366.7" y="134.1">R42</text>
<text x="380.7" y="136.8">1%</text>
<text x="381.3" y="133.7">0</text>
<text x="515.9" y="135.4">J4-2</text>
<text x="265" y="154.6">1210</text>
<text x="265.1" y="151.9">R26</text>
<text x="279.6" y="154.6">1%</text>
<text x="279.7" y="151.5">0</text>
<text x="515.9" y="153.2">J6-1</text>
<text x="188.3" y="161.7">0</text>
<text x="515.9" y="158.2">J6-2</text>
<text x="173.6" y="164.7">1210</text>
<text x="173.7" y="162.1">R49</text>
<text x="188.2" y="164.7">1%</text>
<text x="515.9" y="168.4">J7-1</text>
<text x="515.9" y="173.5">J7-2</text>
<text x="265" y="195.2">0805</text>
<text x="265.1" y="192.5">R43</text>
<text x="279.1" y="195.2">1%</text>
<text x="279.7" y="192.2">0</text>
<text x="515.9" y="193.8">J5-1</text>
<text x="515.9" y="198.9">J5-2</text>
<text x="515.9" y="219.2">J8-1</text>
<text x="515.9" y="224.3">J8-2</text>
<text x="515.9" y="239.5">J9-1</text>
<text x="515.9" y="244.6">J9-2</text>
<text x="267.5" y="256.2">0805</text>
<text x="267.6" y="253.5">R50</text>
<text x="281.6" y="256.2">1%</text>
<text x="282.3" y="253.1">0</text>
<text x="515.2" y="254.8">J10-1</text>
<text x="515.2" y="259.8">J10-2</text>
<text x="52.1" y="286.6">10K</text>
<text x="72.4" y="285.4">10K</text>
<text x="72.4" y="287.9">1%</text>
<text x="261.2" y="287.9">0805</text>
<text x="261.3" y="285.2">R75</text>
<text x="275.3" y="287.9">1%</text>
<text x="275.9" y="284.9">0</text>
<text x="515.2" y="286.5">J14-1</text>
<text x="52.1" y="289.2">1%</text>
<text x="52.1" y="291.7">0603</text>
<text x="72.4" y="290.5">0603</text>
<text x="515.2" y="291.6">J14-2</text>
<text x="274.2" y="297.6">0R</text>
<text x="272.9" y="302.7">0603</text>
<text x="273.8" y="300.1">5%</text>
<text x="52.1" y="307">10K</text>
<text x="52.1" y="309.5">1%</text>
<text x="72.4" y="307">10K</text>
<text x="72.4" y="309.5">1%</text>
<text x="52.1" y="312">0603</text>
<text x="72.4" y="312">0603</text>
<text x="173.6" y="322.2">1210</text>
<text x="173.7" y="319.5">R78</text>
<text x="188.2" y="322.2">1%</text>
<text x="188.3" y="319.2">0</text>
<text x="515.2" y="320.8">J11-1</text>
<text x="515.2" y="325.9">J11-2</text>
<text x="515.2" y="336">J12-1</text>
<text x="515.2" y="341.1">J12-2</text>
</g>
<g font-size="2.4" fill="#f00">
<text x="179.8" y="92.5">EN_ADP1872</text>
<text x="214.9" y="107.2">FB_1872</text>
<text x="266.2" y="111.8">EN_ADP121</text>
<text x="179.8" y="130.6">EN_ADP2300</text>
<text x="364.7" y="140.7">EN_ADP1741</text>
<text x="267.6" y="158.5">EN1_ADP2114_1.8V</text>
<text x="267.3" y="162.6">EN1_ADP2114_1.5V</text>
<text x="175.7" y="168.7">EN_ADP1864</text>
<text x="263.6" y="198.1">EN_ADP2108</text>
<text x="47.4" y="219.7">NX_VOUT</text>
<text x="47.7" y="217.2">PX_VOUT</text>
<text x="38.6" y="233.7">VOUT(1.2V_0.5A)</text>
<text x="40.8" y="228.6">VOUT(1.0V_2A)</text>
<text x="40.8" y="231.1">VOUT(1.5V_1A)</text>
<text x="38.6" y="236.2">VOUT(3.3V_0.1A)</text>
<text x="40.8" y="238.8">VOUT(1.8V_2A)</text>
<text x="137.2" y="239.8">EN_ADP1872</text>
<text x="40.8" y="243.8">VOUT(3.3V_2A)</text>
<text x="43" y="241.3">VOUT(5V_1A)</text>
<text x="137.2" y="242.3">EN_ADP2300</text>
<text x="137.2" y="244.9">EN_ADP1864</text>
<text x="40.8" y="246.4">VOUT(2.5V_1A)</text>
<text x="40.8" y="248.9">VOUT(3V_0.1A)</text>
<text x="137.2" y="247.4">EN_ADP1612</text>
<text x="137.2" y="249.9">EN1_ADP2114_1.8V</text>
<text x="53.7" y="256.5">SDA</text>
<text x="55.1" y="252.5">VIN</text>
<text x="137.2" y="252.5">EN1_ADP2114_1.5V</text>
<text x="137.2" y="255">EN_ADP2108</text>
<text x="137.2" y="257.6">EN_ADP1741</text>
<text x="54.1" y="259.1">SCL</text>
<text x="137.2" y="260.1">EN_ADP121</text>
<text x="137.2" y="262.6">EN_ADP151</text>
<text x="260.4" y="260.1">EN_ADP151</text>
<text x="240.2" y="294.1">EN_ADP1864</text>
<text x="131.3" y="318.5">FB_1872</text>
<text x="169.6" y="327.7">EN_ADP1613</text>
<text x="501.4" y="348.5">SYS_GND</text>
</g>
<g font-size="2.4">
<text x="43.3" y="130.1">1</text>
<text x="46.7" y="129.3">1</text>
<text x="46.7" y="131.8">2</text>
<text x="43.3" y="132.7">2</text>
<text x="43.3" y="135.2">3</text>
<text x="46.7" y="134.4">3</text>
</g>
<g font-size="2.3">
<text x="450.8" y="41.9">LTR</text>
<text x="473.7" y="41.9">ECO NO:</text>
<text x="478.8" y="36.8">REVISION RECORD</text>
<text x="502.9" y="41.9">APPROVED:</text>
<text x="522.7" y="41.9">DATE:</text>
<text x="48" y="47.8">1</text>
<text x="67.6" y="47.8">8</text>
<text x="406.1" y="45.2">1</text>
<text x="406.1" y="47.8">2</text>
<text x="409.7" y="46.5">1</text>
<text x="422.1" y="46.5">8</text>
<text x="425.7" y="45.2">8</text>
<text x="425.7" y="47.8">7</text>
<text x="48" y="50.3">2</text>
<text x="48" y="52.8">3</text>
<text x="51.6" y="49.1">1</text>
<text x="51.6" y="51.6">2</text>
<text x="64" y="49.1">8</text>
<text x="64" y="51.6">7</text>
<text x="67.6" y="50.3">7</text>
<text x="67.6" y="52.8">6</text>
<text x="86.4" y="50.8">1</text>
<text x="109.2" y="50.8">1</text>
<text x="129.5" y="50.8">1</text>
<text x="149.9" y="50.8">1</text>
<text x="406.1" y="50.3">3</text>
<text x="406.1" y="52.8">4</text>
<text x="409.7" y="49.1">2</text>
<text x="409.7" y="51.6">3</text>
<text x="422.1" y="49.1">7</text>
<text x="422.1" y="51.6">6</text>
<text x="425.7" y="50.3">6</text>
<text x="425.7" y="52.8">5</text>
<text x="48" y="55.4">4</text>
<text x="51.6" y="54.1">3</text>
<text x="51.6" y="56.7">4</text>
<text x="64" y="54.1">6</text>
<text x="64" y="56.7">5</text>
<text x="67.6" y="55.4">5</text>
<text x="409.7" y="54.1">4</text>
<text x="417.4" y="57.7" transform="rotate(-90 417.4 57.7)">9</text>
<text x="422.1" y="54.1">5</text>
<text x="59.2" y="60.2" transform="rotate(-90 59.2 60.2)">9</text>
<text x="60.5" y="63.8" transform="rotate(-90 60.5 63.8)">9</text>
<text x="418.7" y="61.3" transform="rotate(-90 418.7 61.3)">9</text>
<text x="125.5" y="86.9">SYSTEM_POWERIN</text>
<text x="158.1" y="87.4">VIN</text>
<text x="206.8" y="86.9">POWERIN_ADP1782</text>
<text x="236.1" y="86.9">VOUT(3.3V_2A)</text>
<text x="206.8" y="92">EN_ADP1872</text>
<text x="243.8" y="92">FB_1872</text>
<text x="206.8" y="97.1">SYS_GND</text>
<text x="125.5" y="102.2">SCL</text>
<text x="125.5" y="104.7">SDA</text>
<text x="293.1" y="107.2">VIN_ADP121</text>
<text x="314.9" y="107.2">VOUT(3V_0.1A)</text>
<text x="293.1" y="112.3">EN_ADP121</text>
<text x="125.5" y="119.9">SYS_GND</text>
<text x="125.5" y="114.9">V3_3_AUX</text>
<text x="293.1" y="117.4">SYS_GND</text>
<text x="206.8" y="125">VIN_ADP2300</text>
<text x="226" y="125">VOUT(2.5V_1A)</text>
<text x="206.8" y="130.1">EN_ADP2300</text>
<text x="390.9" y="130.1">V3_3_AUX</text>
<text x="410.1" y="130.1">VOUT(1.0V_2A)</text>
<text x="206.8" y="135.2">SYS_GND</text>
<text x="390.9" y="135.2">VIN_ADP1741</text>
<text x="390.9" y="140.3">EN_ADP1741</text>
<text x="304.5" y="153">VIN_ADP2114</text>
<text x="337.2" y="153.5">VOUT(1.8V_2A)</text>
<text x="304.5" y="158">EN1_ADP2114_1.8V</text>
<text x="206.8" y="163.1">VIN_ADP1864</text>
<text x="228.1" y="163.1">VOUT(5V_1A)</text>
<text x="304.5" y="163.1">EN1_ADP2114_1.5V</text>
<text x="206.8" y="168.2">EN_ADP1864</text>
<text x="206.8" y="173.3">SYS_GND</text>
<text x="304.5" y="168.2">SYS_GND</text>
<text x="336.4" y="168.2">VOUT(1.5V_1A)</text>
<text x="293.1" y="193.6">VIN_ADP2108</text>
<text x="313.3" y="193.6">VOUT(1.2V_0.5A)</text>
<text x="293.1" y="198.7">EN_ADP2108</text>
<text x="293.1" y="203.8">SYS_GND</text>
<text x="77.2" y="229.2">VOUT(1.0V_2A)</text>
<text x="77.2" y="231.7">VOUT(1.5V_1A)</text>
<text x="113.3" y="229.2">SYS_GND</text>
<text x="77.2" y="234.2">VOUT(1.2V_0.5A)</text>
<text x="77.2" y="239.3">VOUT(1.8V_2A)</text>
<text x="77.2" y="237">VOUT(3.3V_0.1A)</text>
<text x="99.6" y="237.5" transform="rotate(-90 99.6 237.5)">NX_VOUT</text>
<text x="102.2" y="237.2" transform="rotate(-90 102.2 237.2)">PX_VOUT</text>
<text x="109.6" y="239.3">EN_ADP1872</text>
<text x="77.2" y="241.9">VOUT(5V_1A)</text>
<text x="77.2" y="244.4">VOUT(3.3V_2A)</text>
<text x="109.6" y="241.9">EN_ADP2300</text>
<text x="109.6" y="244.4">EN_ADP1864</text>
<text x="77.2" y="246.9">VOUT(2.5V_1A)</text>
<text x="77.2" y="249.5">VOUT(3V_0.1A)</text>
<text x="102.1" y="249.5">EN1_ADP2114_1.8V</text>
<text x="109.6" y="246.9">EN_ADP1612</text>
<text x="77.2" y="252">VIN</text>
<text x="77.2" y="257.1">SDA</text>
<text x="102.1" y="252">EN1_ADP2114_1.5V</text>
<text x="109.6" y="254.6">EN_ADP2108</text>
<text x="109.6" y="257.1">EN_ADP1741</text>
<text x="293.1" y="254.6">VIN_ADP151</text>
<text x="315.3" y="254.6">VOUT(3.3V_0.1A)</text>
<text x="77.2" y="259.6">SCL</text>
<text x="110.9" y="259.6">EN_ADP121</text>
<text x="110.9" y="262.2">EN_ADP151</text>
<text x="293.1" y="259.6">EN_ADP151</text>
<text x="77.2" y="267.3">A0</text>
<text x="77.2" y="264.7">A1</text>
<text x="92.5" y="268.2" transform="rotate(-90 92.5 268.2)">FB_1872</text>
<text x="94.5" y="268.2" transform="rotate(-90 94.5 268.2)">DAC2</text>
<text x="97.1" y="268.2" transform="rotate(-90 97.1 268.2)">DAC3</text>
<text x="99.6" y="268.2" transform="rotate(-90 99.6 268.2)">DAC4</text>
<text x="102.2" y="268.2" transform="rotate(-90 102.2 268.2)">DAC5</text>
<text x="104.7" y="268.2" transform="rotate(-90 104.7 268.2)">DAC6</text>
<text x="293.1" y="264.7">SYS_GND</text>
<text x="291.6" y="286.6">VIN_ADP2301</text>
<text x="310.4" y="286.6">VOUT(-5V_0.2A)</text>
<text x="291.6" y="294.2">EN_ADP2301</text>
<text x="291.6" y="301.8">SYS_GND</text>
<text x="201.7" y="320.6">VIN_ADP1613</text>
<text x="226" y="321.1">PX(0.1A)</text>
<text x="201.7" y="328.4">EN_ADP1613</text>
<text x="201.7" y="336.3">SYS_GND</text>
<text x="226" y="336.3">NX(0.1A)</text>
<text x="335" y="347.5">1</text>
<text x="354.6" y="347.5">8</text>
<text x="335" y="350">2</text>
<text x="335" y="352.6">3</text>
<text x="338.6" y="348.8">1</text>
<text x="338.6" y="351.3">2</text>
<text x="338.6" y="353.9">3</text>
<text x="351" y="348.8">8</text>
<text x="351" y="351.3">7</text>
<text x="351" y="353.9">6</text>
<text x="354.6" y="350">7</text>
<text x="354.6" y="352.6">6</text>
<text x="42.9" y="357.6">1</text>
<text x="46.5" y="358.9">1</text>
<text x="58.9" y="358.9">8</text>
<text x="62.5" y="357.6">8</text>
<text x="335" y="355.1">4</text>
<text x="338.6" y="356.4">4</text>
<text x="346.2" y="359.9" transform="rotate(-90 346.2 359.9)">9</text>
<text x="351" y="356.4">5</text>
<text x="354.6" y="355.1">5</text>
<text x="42.9" y="360.2">2</text>
<text x="42.9" y="362.7">3</text>
<text x="42.9" y="365.3">4</text>
<text x="46.5" y="361.5">2</text>
<text x="46.5" y="364">3</text>
<text x="58.9" y="361.5">7</text>
<text x="58.9" y="364">6</text>
<text x="62.5" y="360.2">7</text>
<text x="62.5" y="362.7">6</text>
<text x="62.5" y="365.3">5</text>
<text x="347.6" y="363.5" transform="rotate(-90 347.6 363.5)">9</text>
<text x="407.4" y="360.7">COMPANY:</text>
<text x="46.5" y="366.6">4</text>
<text x="54.1" y="370.1" transform="rotate(-90 54.1 370.1)">9</text>
<text x="58.9" y="366.6">5</text>
<text x="55.5" y="373.7" transform="rotate(-90 55.5 373.7)">9</text>
<text x="407.4" y="373.4">TITLE:</text>
<text x="343.9" y="382.3">DRAWN:</text>
<text x="382" y="382.3">DATED:</text>
<text x="343.9" y="392.4">CHECKED:</text>
<text x="382" y="392.4">DATED:</text>
<text x="417.8" y="393.7">CODE:</text>
<text x="442" y="393.7">SIZE:</text>
<text x="478.8" y="393.7">DRAWING NO:</text>
<text x="523.2" y="393.7">REV:</text>
<text x="343.9" y="402.6">QUALITY CONTROL:</text>
<text x="382" y="402.6">DATED:</text>
<text x="343.9" y="412.7">RELEASED:</text>
<text x="382" y="412.7">DATED:</text>
<text x="407.7" y="416.6">SCALE:</text>
<text x="491.5" y="416.6">SHEET:</text>
<text x="503.2" y="416.6">OF</text>
</g>
<g font-size="2.3" fill="#000080">
<text x="56.7" y="44.7">H1</text>
<text x="414.9" y="42.4">H3</text>
<text x="79.8" y="53.3">M1</text>
<text x="102.6" y="53.3">M2</text>
<text x="122.9" y="53.3">M3</text>
<text x="143.3" y="53.3">M4</text>
<text x="78.3" y="57.5">MARK</text>
<text x="101.1" y="57.5">MARK</text>
<text x="121.4" y="57.5">MARK</text>
<text x="141.8" y="57.5">MARK</text>
<text x="49.9" y="63.1">H35I8</text>
<text x="408" y="60.5">H35I8</text>
<text x="111.7" y="78.2">TP43</text>
<text x="125" y="80.8">MAIN_POWER_MANAGEMENT</text>
<text x="174.6" y="78.2">TP2</text>
<text x="207.3" y="79.8">ADP1872_3_3V_2A1</text>
<text x="450.1" y="79.5">TP7</text>
<text x="64.7" y="92">TP42 TP_GND</text>
<text x="484.6" y="91.9">TP_GND TP21</text>
<text x="292.4" y="101.1">ADP121_3_0V_0_1A1</text>
<text x="449.5" y="101.1">TP19</text>
<text x="484.6" y="112.3">TP_GND TP41</text>
<text x="206.5" y="118.9">ADP2300_2_5V_1A1</text>
<text x="390.7" y="122.9">ADP1741_1_0V_1A1</text>
<text x="449.5" y="122.7">TP20</text>
<text x="484.6" y="135.1">TP_GND TP24</text>
<text x="304.5" y="147.1">ADP2114_1V&amp;1_8V_2A1</text>
<text x="449.5" y="145.5">TP22</text>
<text x="206.5" y="157.2">ADP1864_5V_1A1</text>
<text x="449.5" y="160.8">TP23</text>
<text x="484.6" y="158">TP_GND TP26</text>
<text x="484.6" y="173.2">TP_GND TP28</text>
<text x="292.6" y="187.7">ADP2108_1_2V_0_5A1</text>
<text x="449.5" y="186.2">TP25</text>
<text x="484.6" y="198.6">TP_GND TP30</text>
<text x="449.5" y="211.6">TP27</text>
<text x="76.5" y="225.3">ADM1066_MONITOR</text>
<text x="484.6" y="224">TP_GND TP32</text>
<text x="449.5" y="233.2">TP37</text>
<text x="484.6" y="244.3">TP_GND TP39</text>
<text x="292.6" y="248.4">ADP151_3_3V_0_1A1</text>
<text x="449.5" y="247.1">TP29</text>
<text x="484.6" y="259.6">TP_GND TP34</text>
<text x="449.5" y="278.9">TP31</text>
<text x="52.1" y="284">R79</text>
<text x="72.4" y="282.7">R80</text>
<text x="290.8" y="283">ADP2301_-5V_0.2A</text>
<text x="127.9" y="292.9">J13-1</text>
<text x="272.9" y="290.8">R118</text>
<text x="484.6" y="291.3">TP_GND TP36</text>
<text x="127.9" y="297.9">J13-2</text>
<text x="52.1" y="304.3">R81</text>
<text x="72.4" y="304.3">R82</text>
<text x="127.9" y="303">J13-3</text>
<text x="127.9" y="308.1">J13-4</text>
<text x="127.9" y="313.2">J13-5</text>
<text x="200.9" y="314.5">ADP1613_+/-15V_0_1A</text>
<text x="448.2" y="313.2">TP33</text>
<text x="448.2" y="328.4">TP35</text>
<text x="483.3" y="325.6">TP_GND TP38</text>
<text x="483.3" y="340.9">TP_GND TP40</text>
<text x="344" y="342.1">H4</text>
<text x="51.9" y="354.3">H2</text>
<text x="336.9" y="362.8">H35I8</text>
<text x="44.8" y="373">H35I8</text>
</g>
<g font-size="2.3" fill="#f00">
<text x="168.2" y="77.5">VIN</text>
<text x="395.2" y="76.5">SYS_GND</text>
<text x="478" y="77.5">VOUT(3.3V_2A)</text>
<text x="37.1" y="79">SYS_GND</text>
<text x="53.2" y="99.5">SYS_GND</text>
<text x="118" y="101.3">SCL</text>
<text x="478" y="99.1">VOUT(3V_0.1A)</text>
<text x="500.7" y="99.4">SYS_GND</text>
<text x="50.3" y="108">V3_3_AUX</text>
<text x="101.1" y="108">V3_3_AUX</text>
<text x="117.6" y="103.9">SDA</text>
<text x="193.4" y="110">SYS_GND</text>
<text x="500.7" y="119.7">SYS_GND</text>
<text x="377.8" y="123.5">V3_3_AUX</text>
<text x="478" y="121.9">VOUT(1.0V_2A)</text>
<text x="101.6" y="129.8">SYS_GND</text>
<text x="282" y="130">SYS_GND</text>
<text x="500.5" y="142.5">SYS_GND</text>
<text x="48.5" y="144">SYS_GND</text>
<text x="193.4" y="149">SYS_GND</text>
<text x="478" y="144.8">VOUT(1.8V_2A)</text>
<text x="478" y="160">VOUT(1.5V_1A)</text>
<text x="500.7" y="165.3">SYS_GND</text>
<text x="193.4" y="185.8">SYS_GND</text>
<text x="276.8" y="180.7">SYS_GND</text>
<text x="476.9" y="185.4">VOUT(1.2V_0.5A)</text>
<text x="500.6" y="180.8">SYS_GND</text>
<text x="500.7" y="206.7">SYS_GND</text>
<text x="282.1" y="214.9">SYS_GND</text>
<text x="478" y="210.8">VOUT(2.5V_1A)</text>
<text x="479" y="231.1">VOUT(5V_1A)</text>
<text x="500.5" y="231.4">SYS_GND</text>
<text x="134.1" y="234.4">SYS_GND</text>
<text x="476.9" y="246.4">VOUT(3.3V_0.1A)</text>
<text x="500.6" y="251.7">SYS_GND</text>
<text x="45.3" y="269.7">V3_3_AUX</text>
<text x="64.4" y="269.8">V3_3_AUX</text>
<text x="500.6" y="267.2">SYS_GND</text>
<text x="282.2" y="274.8">SYS_GND</text>
<text x="477.5" y="276.9">VOUT(-5V_0.2A)</text>
<text x="114.9" y="291.8">DAC6</text>
<text x="114.9" y="296.9">DAC5</text>
<text x="114.9" y="302">DAC4</text>
<text x="501.5" y="300.2">SYS_GND</text>
<text x="114.9" y="307.1">DAC3</text>
<text x="281.2" y="310.4">SYS_GND</text>
<text x="114.9" y="312.2">DAC2</text>
<text x="481.7" y="312.4">PX(0.1A)</text>
<text x="44.8" y="322.9">SYS_GND</text>
<text x="65.5" y="323">SYS_GND</text>
<text x="481.5" y="327.7">NX(0.1A)</text>
<text x="501.4" y="334.3">SYS_GND</text>
<text x="190.6" y="345.8">SYS_GND</text>
<text x="324.1" y="378.7">SYS_GND</text>
<text x="32" y="388.9">SYS_GND</text>
</g>
</svg>
